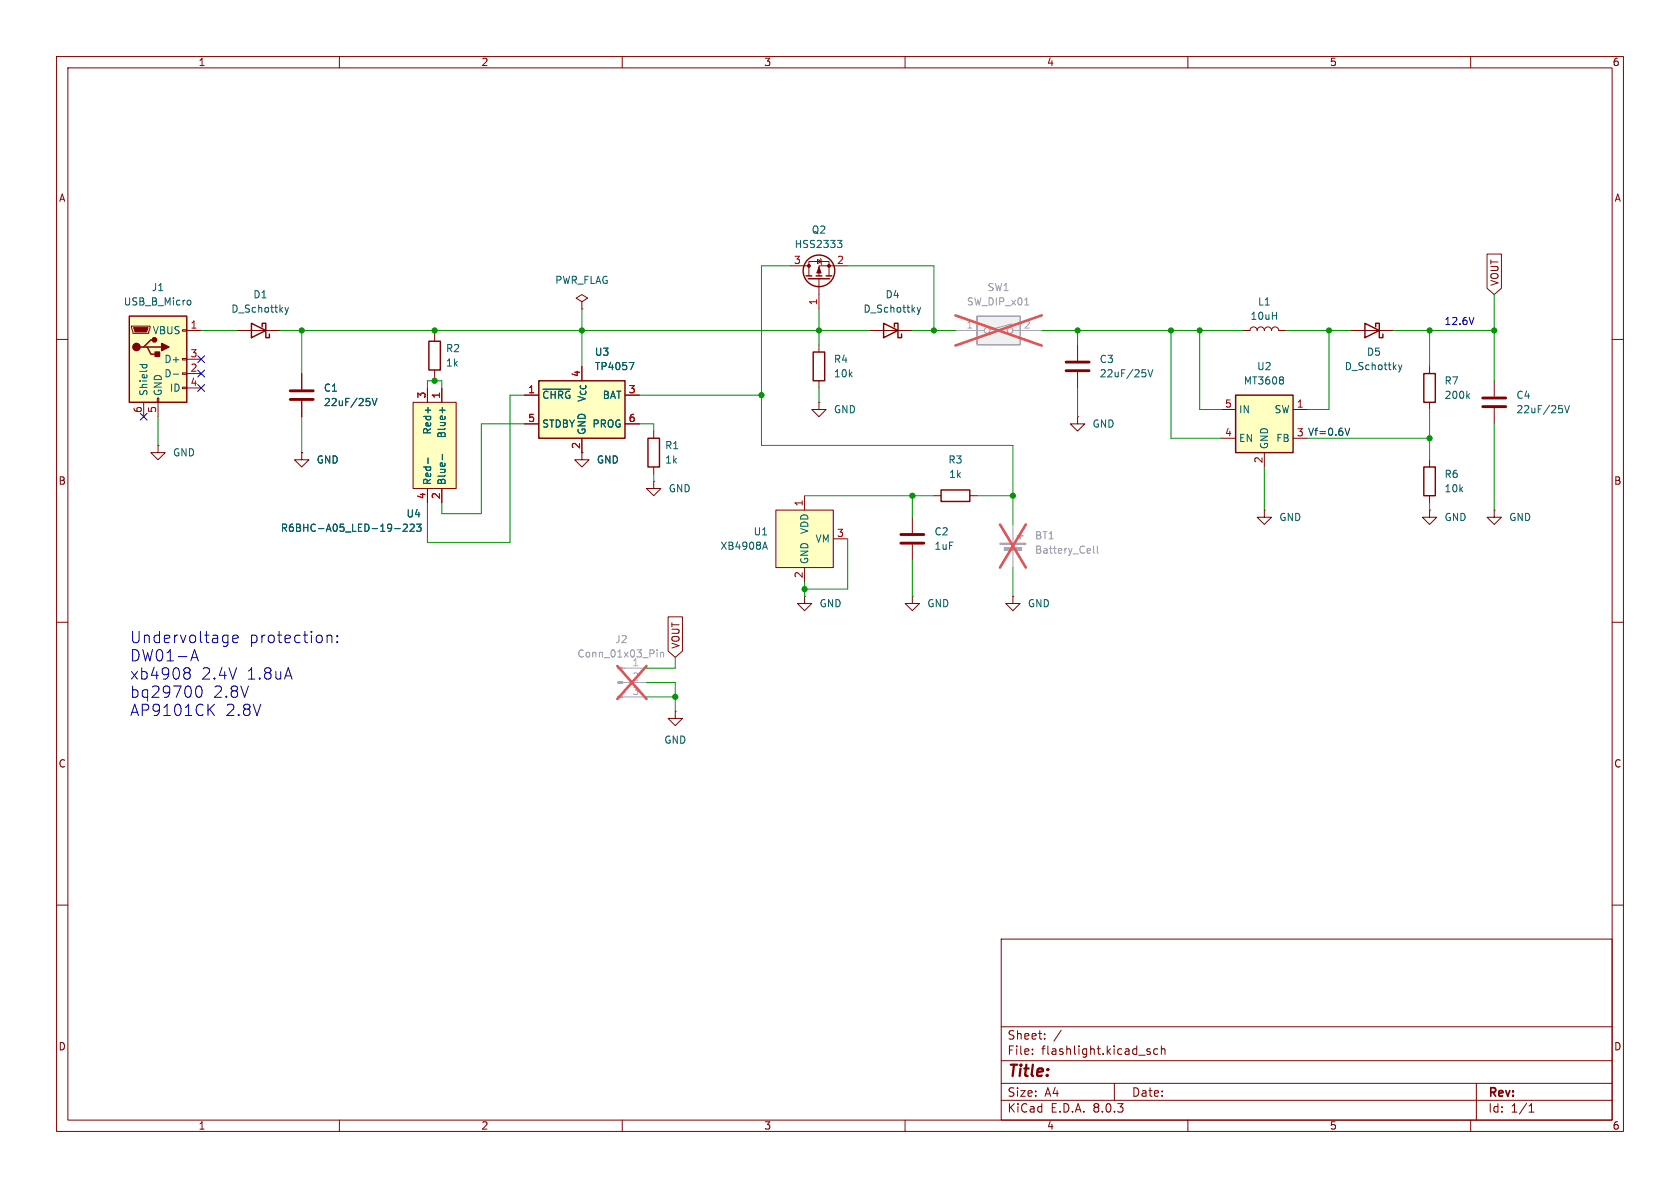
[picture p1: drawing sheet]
<svg xmlns="http://www.w3.org/2000/svg" width="297mm" height="210mm" viewBox="0 0 297 210" stroke-linecap="round" stroke-linejoin="round" font-family="sans-serif">
<g fill="none" stroke="#840000" stroke-width=".18">
<path d="M10 10h277v190h-277zM12 12h273v186h-273zM60 10v2M110 10v2M160 10v2M210 10v2M260 10v2M10 60h2M285 60h2M115.6 76.2v1.3M102.9 80v1.3h1.2l-1.2 1.3-1.3-1.3h1.3M115.6 85.1v1.3h1.2l-1.2 1.2-1.3-1.2h1.3"/>
<path d="M115.6 85.1h.1M115.6 82.6v1.2M161.3 91.4v2.8M161.3 96.3v2.8M10 110h2M285 110h2M10 160h2M285 160h2M177 166h108v32h-108zM60 198v2M110 198v2M160 198v2"/>
<path d="M177 194.5h108M177 191.5h108M177 187.5h108M177 181.5h108M182.5 186.3v.1M182.5 185.5v.1M184.7 183.6v.1M184.7 182.8v.1M187.6 182.1l-1.3 2M197 191.5v3M202.7 185.7l.7 .4-.2 .3-.5-.1M203.3 185.5l-.3-.1-.3 .2"/>
<path d="M204.7 185.5l-.5-.1-.2 .3v.4l.1 .2h.6M205.3 185.5l.2-.1 .4 .1 .1 .9M205.3 184.9v1.5M210 198v2M260 198v2M261 191.5v6.5M270.3 196.6h.9M270.3 195.5l.4-.4v1.5"/>
</g>
<path d="M159.3 96h4M159.3 94.5h4" fill="none" stroke="#840000" stroke-width=".51"/>
<path d="M114.6 77.5h2v5.1h-2z" fill="none" stroke="#840000" stroke-width=".25"/>
<path d="M95.2 67.3h15.3v10.2h-15.3z" fill="#ffffc2"/>
<path d="M95.2 67.3h15.3v10.2h-15.3z" fill="none" stroke="#840000" stroke-width=".25"/>
<path d="M92.7 69.9h2.5M92.7 74.9h2.5M102.9 77.5v2.5M110.5 69.9h2.5M110.5 74.9h2.5M142.2 105.4v1.3h1.3l-1.3 1.3-1.2-1.3h1.2M142.2 105.4h.1" fill="none" stroke="#840000" stroke-width=".18"/>
<path d="M96 68.8h4.9M111.2 64.1h.9l-.6 1.2" fill="none" stroke="#006464" stroke-width=".18"/>
<path d="M137.2 90.2h10.1v10.1h-10.1z" fill="#ffffc2"/>
<g fill="none" stroke="#840000" stroke-width=".18">
<path d="M139.7 47h3.3M143 48.8v-2.6h3.6v2.6M144.5 45.8l.7 .4-.7 .4zM144.8 49.3v5.3M145 45.7l.2 .1v.8l.1 .1M149.9 47h-5.1v1.8M144.8 71.1v1.3h1.2l-1.2 1.3-1.3-1.3h1.3M144.8 71.1h.1M144.8 61v1.2M144.8 67.3v1.3M190.5 61v2.8M190.5 65.8v2.8"/>
<path d="M137.2 90.2h10.1v10.1h-10.1zM142.2 87.6v2.6M147.3 95.3h2.6M165.1 87.6h1.3M171.4 87.6h1.3M142.2 100.3v2.6M161.3 105.4v1.3h1.3l-1.3 1.3-1.3-1.3h1.3M161.3 105.4h.1M119.4 125.7v1.3h1.2l-1.2 1.3-1.3-1.3h1.3M119.4 125.7h.1"/>
</g>
<path d="M148 42.5h.8l-.4 .5 .4 .1v.4l-.2 .3h-.4M202.5 66v.5M202.9 65.3l.5 1.3 .4-1.3M134.9 96.7h.6M135.2 95.8l.5 1.3" fill="none" stroke="#006464" stroke-width=".18"/>
<path d="M110.1 118.1h4.2M110.1 123.2h4.2M110.1 120.7h4.2" fill="none" stroke="#a1a1a1" stroke-width=".18"/>
<g fill="#a1a1a1" stroke="#a1a1a1" stroke-width=".18">
<path d="M109.2 123.1h.9v.2h-.9z"/>
<path d="M109.2 120.5h.9v.3h-.9z"/>
<path d="M109.2 118h.9v.2h-.9z"/>
</g>
<path d="M116.2 114.9v.1M116.2 115.3v.8M116.8 115.3v.8M116.8 115.4l.2-.1 .3 .1v.7" fill="none" stroke="#989898" stroke-width=".18"/>
<path d="M109.1 117.7l5.2 5.9M114.3 117.7l-5.2 5.9" fill="none" stroke="#e65255" stroke-width=".46"/>
<path d="M188.5 65.5h4M188.5 64h4" fill="none" stroke="#840000" stroke-width=".51"/>
<g fill="none" stroke="#840000" stroke-width=".25">
<path d="M142.5 48.8h1M142.9 49.3h3.8M144.3 48.8h1M146 48.8h1.1M143.8 62.2h2v5.1h-2zM166.4 86.6h5v2h-5z"/>
<circle cx="144.8" cy="47.9" r="2.79"/>
</g>
<g fill="#840000" stroke="#840000" stroke-width=".18">
<path d="M144.8 47.2l.4 1.1h-.8z"/>
<circle cx="146.6" cy="47" r=".25"/>
<circle cx="143" cy="47" r=".25"/>
</g>
<path d="M172.7 55.9h7.6v5.1h-7.6z" fill="#f0f0f0"/>
<g fill="none" stroke="#a1a1a1" stroke-width=".18">
<path d="M168.9 58.4h5.1M178.9 57.3l-3.9 1M179.1 58.4h5M179.1 92.7v3.3M179.1 97v3.3"/>
<circle cx="174.5" cy="58.4" r=".51"/>
<circle cx="178.6" cy="58.4" r=".51"/>
</g>
<path d="M172.7 55.9h7.6v5.1h-7.6zM179.8 94.7h1M180.3 94.2v1.1" fill="none" stroke="#a1a1a1" stroke-width=".25"/>
<path d="M181.2 53.9h.7M193.3 96.5v1.1l.2 .2M194 96.5v1.1l.2 .2" fill="none" stroke="#989898" stroke-width=".18"/>
<path d="M168.9 55.8l15.2 5.3M184.1 55.8l-15.2 5.3M176.8 92.7l4.6 7.6M181.4 92.7l-4.6 7.6" fill="none" stroke="#e65255" stroke-width=".46"/>
<g fill="none" stroke="#840000" stroke-width=".18">
<path d="M76.8 59.1v1.2M102.9 53.3l1-.6-1-.6-1 .6 1 .6v1.3M102.9 54.6h.1M153.7 58.4h7.6M53.3 66v2.8M53.3 70.9v2.8M76.8 65.4v1.3M190.5 73.7v1.2h1.3l-1.3 1.3-1.3-1.3h1.3M190.5 73.7h.1M53.3 80v1.3h1.3l-1.3 1.3-1.2-1.3h1.2M53.3 80h.1M179.1 105.4v1.3h1.2l-1.2 1.3-1.3-1.3h1.3"/>
<path d="M179.1 105.4h.1"/>
</g>
<path d="M156.2 57.2l2.5 1.2-2.5 1.3zM158.1 57.8v-.6h.6v2.5h.7v-.6M75.8 60.3h2.1v5.1h-2.1z" fill="none" stroke="#840000" stroke-width=".25"/>
<path d="M162.2 54.3l.3 .9M162.5 55.2l-.3 .4M162.8 54.3l-.3 .9M65.4 71v.6M65.8 70.4l.4 1.3 .4-1.3" fill="none" stroke="#006464" stroke-width=".18"/>
<g fill="#a1a1a1" stroke="#a1a1a1" stroke-width=".18">
<path d="M176.8 96h4.6v.3h-4.6z"/>
<path d="M177.5 96.8h3.1v.5h-3.1z"/>
</g>
<path d="M51.3 70.6h4.1M51.3 69.1h4.1" fill="none" stroke="#840000" stroke-width=".51"/>
<path d="M73 71.1h7.6v15.3h-7.6z" fill="#ffffc2"/>
<path d="M27.9 78.7v1.3h1.3l-1.3 1.3-1.2-1.3h1.2M27.9 78.7h.1M73 71.1h7.6v15.3h-7.6zM75.6 68.6v2.5M78.1 68.6v2.5M75.6 86.4v2.5M78.1 86.4v2.5" fill="none" stroke="#840000" stroke-width=".18"/>
<path d="M75.7 72v1M78.2 72v1M69.8 93.4h.9M71.3 92.8l.5-.1 .2 .3-.8 .9h.8M72.5 92.8l.5-.1 .2 .3-.8 .9h.8M73.7 92.7h.7l-.4 .4 .4 .2v.5l-.2 .1-.5-.1M75.7 81v.9M78.2 80.3v1" fill="none" stroke="#006464" stroke-width=".18"/>
<path d="M22.9 55.9h10.1v15.2h-10.1z" fill="#ffffc2"/>
<path d="M22.9 55.9h10.1v15.2h-10.1zM44.4 57.2l2.6 1.2-2.6 1.3zM46.4 57.8v-.6h.6v2.5h.6v-.6M25.4 61.3h.6l.7 1.3h1.2M26 61.3h2.6M27.3 60.1h-.6l-1.3 1.2h-.6" fill="none" stroke="#840000" stroke-width=".25"/>
<g fill="#840000" stroke="#840000" stroke-width=".25">
<path d="M28.6 60.7l1.2 .6-1.2 .7z"/>
<path d="M27.4 62.2h.8v.8h-.8z"/>
<circle cx="24.1" cy="61.3" r=".63"/>
<circle cx="27.3" cy="60.1" r=".38"/>
</g>
<g fill="none" stroke="#840000" stroke-width=".18">
<path d="M23.2 57.7h3.3v.2l-.2 1h-2.8zM32.3 58.3h.7v.2h-.7zM33 58.4h2.6M41.9 58.4h7.6M219.7 58.4h1.3a.64 .64 0 0 1 .6-.6 .64 .64 0 0 1 .6 .6 .64 .64 0 0 1 .7-.6 .64 .64 0 0 1 .6 .6 .64 .64 0 0 1 .7-.6 .64 .64 0 0 1 .6 .6 .64 .64 0 0 1 .6-.6 .64 .64 0 0 1 .7 .6h1.2M25.4 71.1v2.6M27.8 70.4h.3v.7h-.3zM27.9 71.1v2.6M32.3 68.5h.7v.2h-.7zM32.3 65.9h.7v.3h-.7zM32.3 63.4h.7v.2h-.7zM33 66h2.6"/>
<path d="M33 63.5h2.6M33 68.6h2.6M252.7 90.2v1.2h1.3l-1.3 1.3-1.2-1.3h1.2M252.7 90.2h.1"/>
</g>
<path d="M23.6 57.9h2.6l-.3 .8h-2z" fill="#840000" stroke="#840000" stroke-width=".18"/>
<path d="M33.3 53.1h.3l.1 .2v.5l-.4 .1M50.4 54.3l.3 .9M50.7 55.2l-.3 .4M51 54.3l-.3 .9M24.7 64.4h1.3M25.2 64.4l-.1 .4M25.9 64.4l.1 .4M30.6 66.1h1" fill="none" stroke="#006464" stroke-width=".18"/>
<path d="M218.4 69.9h10.2v10.1h-10.2z" fill="#ffffc2"/>
<path d="M241.3 57.2l2.5 1.2-2.5 1.3zM243.2 57.8v-.6h.6v2.5h.7v-.6M218.4 69.9h10.2v10.1h-10.2zM251.7 66h2v5.1h-2zM251.7 82.6h2v5h-2z" fill="none" stroke="#840000" stroke-width=".25"/>
<g fill="none" stroke="#840000" stroke-width=".18">
<path d="M238.8 58.4h7.6M262.9 44.9h2.5v6.1l-1.2 1.1-1.3-1.1zM53.3 66v2.8M53.3 70.9v2.8M75.6 68.6v2.5M78.1 68.6v2.5M92.7 69.9h2.5M92.7 74.9h2.5M102.9 77.5v2.5M110.5 69.9h2.5M110.5 74.9h2.5M215.9 72.4h2.5"/>
<path d="M215.9 77.5h2.5M228.6 72.4h2.5M228.6 77.5h2.5M252.7 64.8v1.2M252.7 71.1v1.3M264.2 67.3v2.8M264.2 72.1v2.8M53.3 80h.1M75.6 86.4v2.5M78.1 86.4v2.5M223.5 90.2v1.2h1.3l-1.3 1.3-1.3-1.3h1.3M223.5 90.2h.1"/>
<path d="M223.5 80v2.6M252.7 81.3v1.3M252.7 87.6v1.3M264.2 90.2v1.2h1.2l-1.2 1.3-1.3-1.3h1.3M264.2 90.2h.1M118.1 109h2.6v6.1l-1.3 1.1-1.3-1.1z"/>
</g>
<g fill="none" stroke="#006464" stroke-width=".18">
<path d="M65.4 71v.6M65.8 70.4l.4 1.3 .4-1.3M75.7 72v1M78.2 72v1M96 68.8h4.9M111.2 64.1h.9l-.6 1.2M226.8 66.7l.1 .2-.1 .2M226.8 67.2l.1 .2-.1 .4M247.2 64.5l.3 .8M247.5 65.3l-.3 .5M247.8 64.5l-.3 .8M259.4 69.9l.4 .5"/>
<path d="M259.8 69.6l-.5 .5M276.2 72.3v.5M276.6 71.7l.4 1.3 .5-1.3M69.8 93.4h.9M71.3 92.8l.5-.1 .2 .3-.8 .9h.8M72.5 92.8l.5-.1 .2 .3-.8 .9h.8M73.7 92.7h.7l-.4 .4 .4 .2v.5l-.2 .1-.5-.1M75.7 81v.9M78.2 80.3v1"/>
</g>
<path d="M262.1 71.9h4.1M262.1 70.4h4.1" fill="none" stroke="#840000" stroke-width=".51"/>
<path d="M237.8 75.7l.4 1.3 .4-1.3" fill="none" stroke="#0f0f0f" stroke-width=".18"/>
<g fill="none" stroke="#0000c2" stroke-width=".18">
<path d="M260.6 56.1l-.5 1.3M32.7 118.8l.2 .1M32.9 118.9h.3M32.9 118.9l-.2 .1M33.2 118.9l.4 .4-.1 .6-.3 .1h-.5M33.4 118.1a.41 .41 0 0 1 .2 .5 .41 .41 0 0 1-.4 .3M33.7 116.8l.7-2 .7 2M33.9 116.3h1M40.1 112.3l.2 .1M40.3 112.3l-.1 1.8M40.3 113.5l-.2 .1M41.2 112.9l.9-.1-.1-.4-.6-.1-.2 .3v.9l.2 .1 .6-.1"/>
<path d="M57.8 112.5a.5 .5 0 0 1 .9 .1v1M57.8 112.3v1.3M59.6 113.4l.1 .1-.1 .1M59.6 113.4l-.1 .1 .1 .1M59.6 112.4v.2M59.6 113.4v.2M59.6 112.4l.1 .1-.1 .1M59.6 112.4l-.1 .1 .1 .1M35.1 121.3a1.25 1.25 0 0 0 0 2 .51 .51 0 0 0 .5-.4 1.18 1.18 0 0 0-.4-1.6M37.1 125.3l.8 1.2M37.9 124.5l-1.1 1.1"/>
</g>
<g fill="none" stroke="#009600" stroke-width=".18">
<path d="M35.6 58.4h6.3M49.5 58.4h104.2M53.3 58.4v7.6M76.8 58.4v.7M102.9 54.6v10.2M139.7 47h-5.1v31.7h44.5v14M144.8 54.6v6.4M149.9 47h15.2v11.4M161.3 58.4h7.6M184.1 58.4h35.6M190.5 58.4v2.6M207 58.4v19.1h8.9"/>
<path d="M212.1 58.4v14h3.8M227.3 58.4h11.5M234.9 58.4v14h-3.8M246.4 58.4h17.8M252.7 58.4v6.4M264.2 52.1v15.2M27.9 73.7v5M53.3 73.7v6.3M75.6 68.6v-1.3h2.5v1.3M76.8 66.7v.6M92.7 69.9h-2.5v26h-14.6v-7M92.7 74.9h-7.6v15.9h-7v-1.9"/>
<path d="M113 69.9h21.6M113 74.9h2.6v1.3M144.8 68.6v2.5M190.5 68.6v5.1M231.1 77.5h21.6M252.7 72.4v8.9M264.2 74.9v15.3M115.6 83.8v1.3M142.2 87.6h22.9M149.9 95.3v8.8h-7.7M161.3 87.6v3.8M161.3 99.1v6.3"/>
<path d="M172.7 87.6h6.4M223.5 82.6v7.6M252.7 88.9v1.3M119.4 116.2v1.9h-5.1M142.2 102.9v2.5M179.1 100.3v5.1M114.3 123.2h5.1M114.3 120.7h5.1v5"/>
</g>
<path d="M24.8 73.1l1.2 1.2M26 73.1l-1.2 1.2M35 68l1.2 1.2M35 65.4l1.2 1.2M35 62.9l1.2 1.2M36.2 68l-1.2 1.2M36.2 62.9l-1.2 1.2M36.2 65.4l-1.2 1.2" fill="none" stroke="#000084" stroke-width=".18"/>
<g fill="#009600" stroke="#009600" stroke-width=".18">
<circle cx="234.9" cy="58.4" r=".46"/>
<circle cx="212.1" cy="58.4" r=".46"/>
<circle cx="252.7" cy="77.5" r=".46"/>
<circle cx="252.7" cy="58.4" r=".46"/>
<circle cx="264.2" cy="58.4" r=".46"/>
<circle cx="144.8" cy="58.4" r=".46"/>
<circle cx="134.6" cy="69.9" r=".46"/>
<circle cx="142.2" cy="104.1" r=".46"/>
<circle cx="119.4" cy="123.2" r=".46"/>
<circle cx="190.5" cy="58.4" r=".46"/>
<circle cx="207" cy="58.4" r=".46"/>
<circle cx="179.1" cy="87.6" r=".46"/>
<circle cx="161.3" cy="87.6" r=".46"/>
<circle cx="165.1" cy="58.4" r=".46"/>
<circle cx="102.9" cy="58.4" r=".46"/>
<circle cx="53.3" cy="58.4" r=".46"/>
<circle cx="76.8" cy="58.4" r=".46"/>
<circle cx="76.8" cy="67.3" r=".46"/>
</g>
<g font-size="2.8" fill="#0000c2">
<text x="22.9" y="113.9">Undervoltage</text>
<text x="44" y="113.9">protection:</text>
<text x="22.9" y="117.1">DW01-A</text>
<text x="22.9" y="120.4">xb4908</text>
<text x="22.9" y="123.6">bq29700</text>
<text x="35.5" y="120.4">2.4V</text>
<text x="37.6" y="123.6">2.8V</text>
<text x="43.5" y="120.4">1.8uA</text>
<text x="22.9" y="126.8">AP9101CK</text>
<text x="39.8" y="126.8">2.8V</text>
</g>
<text font-size="2.8" fill="#840000" x="178" y="190.9">Title:</text>
<g font-size="2.1" fill="#840000">
<text x="178" y="184">Sheet:</text>
<text x="178" y="186.7">File:</text>
<text x="184.1" y="186.7">flashlight.kicad_sch</text>
<text x="178" y="196.9">KiCad</text>
<text x="178" y="194.1">Size:</text>
<text x="184.7" y="194.1">A4</text>
<text x="185.7" y="196.9">E.D.A.</text>
<text x="193.3" y="196.9">8.0.3</text>
<text x="200" y="194.1">Date:</text>
<text x="263" y="194.3">Rev:</text>
<text x="263" y="196.9">Id:</text>
<text x="267.1" y="196.9">1/1</text>
</g>
<g font-size="1.8" fill="#840000">
<text x="35" y="11.9">1</text>
<text x="85" y="11.9">2</text>
<text x="135" y="11.9">3</text>
<text x="185" y="11.9">4</text>
<text x="235" y="11.9">5</text>
<text x="285" y="11.9">6</text>
<text x="10.3" y="35.9">A</text>
<text x="285.3" y="35.9">A</text>
<text x="265.1" y="50.6" transform="rotate(-90 265.1 50.6)">VOUT</text>
<text x="10.3" y="85.9">B</text>
<text x="285.3" y="85.9">B</text>
<text x="120.3" y="114.8" transform="rotate(-90 120.3 114.8)">VOUT</text>
<text x="10.3" y="135.9">C</text>
<text x="285.3" y="135.9">C</text>
<text x="10.3" y="185.9">D</text>
<text x="285.3" y="185.9">D</text>
<text x="35" y="199.9">1</text>
<text x="85" y="199.9">2</text>
<text x="135" y="199.9">3</text>
<text x="185" y="199.9">4</text>
<text x="235" y="199.9">5</text>
<text x="285" y="199.9">6</text>
</g>
<g font-size="1.8" fill="#006464">
<text x="143.4" y="41.5">Q2</text>
<text x="140.4" y="44">HSS2333</text>
<text x="26.7" y="51.7">J1</text>
<text x="44.7" y="52.9">D1</text>
<text x="98.1" y="50.4">PWR_FLAG</text>
<text x="156.5" y="52.9">D4</text>
<text x="21.8" y="54.2">USB_B_Micro</text>
<text x="26.9" y="59.3">VBUS</text>
<text x="40.8" y="55.5">D_Schottky</text>
<text x="152.6" y="55.5">D_Schottky</text>
<text x="221" y="56.7">10uH</text>
<text x="222.3" y="54.2">L1</text>
<text x="29" y="64.4">D+</text>
<text x="78.7" y="62.5">R2</text>
<text x="78.7" y="65">1k</text>
<text x="105.1" y="63.1">U3</text>
<text x="105.1" y="65.6">TP4057</text>
<text x="147.3" y="64.4">R4</text>
<text x="194.3" y="64.4">C3</text>
<text x="222.1" y="65.6">U2</text>
<text x="237.6" y="65.6">D_Schottky</text>
<text x="241.5" y="63.1">D5</text>
<text x="26.3" y="70.1" transform="rotate(-90 26.3 70.1)">Shield</text>
<text x="28.8" y="70.1" transform="rotate(-90 28.8 70.1)">GND</text>
<text x="29" y="66.9">D-</text>
<text x="29.9" y="69.4">ID</text>
<text x="57.2" y="69.4">C1</text>
<text x="57.2" y="72">22uF/25V</text>
<text x="95.8" y="70.7">~{CHRG}</text>
<text x="103.7" y="71.2" transform="rotate(-90 103.7 71.2)">V_{CC}</text>
<text x="106.5" y="70.7">BAT</text>
<text x="147.3" y="66.9">10k</text>
<text x="194.3" y="66.9">22uF/25V</text>
<text x="219.8" y="68.2">MT3608</text>
<text x="255.3" y="68.2">R7</text>
<text x="255.3" y="70.7">200k</text>
<text x="268" y="70.7">C4</text>
<text x="76.4" y="76.9" transform="rotate(-90 76.4 76.9)">Red+</text>
<text x="79" y="77.6" transform="rotate(-90 79 77.6)">Blue+</text>
<text x="95.8" y="75.8">STDBY</text>
<text x="103.7" y="77" transform="rotate(-90 103.7 77)">GND</text>
<text x="104.6" y="75.8">PROG</text>
<text x="147.3" y="73.3">GND</text>
<text x="193" y="75.8">GND</text>
<text x="218.9" y="73.3">IN</text>
<text x="225.2" y="73.3">SW</text>
<text x="268" y="73.3">22uF/25V</text>
<text x="30.5" y="80.9">GND</text>
<text x="55.9" y="82.1">GND</text>
<text x="105.4" y="82.1">GND</text>
<text x="117.5" y="79.6">R1</text>
<text x="117.5" y="82.1">1k</text>
<text x="167.6" y="82.1">R3</text>
<text x="218.9" y="78.3">EN</text>
<text x="224.4" y="79.5" transform="rotate(-90 224.4 79.5)">GND</text>
<text x="225.5" y="78.3">FB</text>
<text x="76.4" y="85.9" transform="rotate(-90 76.4 85.9)">Red-</text>
<text x="79" y="85.9" transform="rotate(-90 79 85.9)">Blue-</text>
<text x="118.1" y="87.2">GND</text>
<text x="167.7" y="84.7">1k</text>
<text x="255.3" y="84.7">R6</text>
<text x="255.3" y="87.2">10k</text>
<text x="49.5" y="94.2">R6BHC-A05_LED-19-223</text>
<text x="71.8" y="91.7">U4</text>
<text x="133.1" y="94.8">U1</text>
<text x="143.1" y="94.5" transform="rotate(-90 143.1 94.5)">VDD</text>
<text x="165.1" y="94.8">C2</text>
<text x="226.1" y="92.3">GND</text>
<text x="255.3" y="92.3">GND</text>
<text x="266.7" y="92.3">GND</text>
<text x="127.3" y="97.4">XB4908A</text>
<text x="143.1" y="99.8" transform="rotate(-90 143.1 99.8)">GND</text>
<text x="144.1" y="96.1">VM</text>
<text x="165.1" y="97.4">1uF</text>
<text x="144.8" y="107.5">GND</text>
<text x="163.8" y="107.5">GND</text>
<text x="181.6" y="107.5">GND</text>
<text x="117.3" y="131.7">GND</text>
</g>
<g font-size="1.8" fill="#a90000">
<text x="140.3" y="46.7">3</text>
<text x="147.9" y="46.7">2</text>
<text x="33.6" y="58.2">1</text>
<text x="144.5" y="54" transform="rotate(-90 144.5 54)">1</text>
<text x="33.6" y="65.8">2</text>
<text x="33.6" y="63.2">3</text>
<text x="33.6" y="68.3">4</text>
<text x="75.3" y="70.6" transform="rotate(-90 75.3 70.6)">3</text>
<text x="77.9" y="70.6" transform="rotate(-90 77.9 70.6)">1</text>
<text x="93.3" y="69.6">1</text>
<text x="102.6" y="66.7" transform="rotate(-90 102.6 66.7)">4</text>
<text x="111.1" y="69.6">3</text>
<text x="25.1" y="73.1" transform="rotate(-90 25.1 73.1)">6</text>
<text x="27.7" y="73.1" transform="rotate(-90 27.7 73.1)">5</text>
<text x="93.3" y="74.7">5</text>
<text x="111.1" y="74.7">6</text>
<text x="216.5" y="77.2">4</text>
<text x="216.5" y="72.1">5</text>
<text x="229.2" y="72.1">1</text>
<text x="102.6" y="79.4" transform="rotate(-90 102.6 79.4)">2</text>
<text x="223.3" y="82" transform="rotate(-90 223.3 82)">2</text>
<text x="75.3" y="88.3" transform="rotate(-90 75.3 88.3)">4</text>
<text x="77.9" y="88.3" transform="rotate(-90 77.9 88.3)">2</text>
<text x="142" y="89.6" transform="rotate(-90 142 89.6)">1</text>
<text x="147.9" y="95">3</text>
<text x="142" y="102.3" transform="rotate(-90 142 102.3)">2</text>
</g>
<g font-size="1.8" fill="#989898">
<text x="174.5" y="51.7">SW1</text>
<text x="170.8" y="54.2">SW_DIP_x01</text>
<text x="182.9" y="95.5">BT1</text>
<text x="182.9" y="98.1">Battery_Cell</text>
<text x="108.7" y="113.9">J2</text>
<text x="102" y="116.4">Conn_01x03_Pin</text>
<text x="111.7" y="117.9">1</text>
</g>
<g font-size="1.8" fill="#aaa">
<text x="170.7" y="58.2">1</text>
<text x="180.9" y="58.2">2</text>
<text x="111.7" y="120.4">2</text>
<text x="111.7" y="122.9">3</text>
</g>
<text font-size="1.8" fill="#0000c2" x="255.3" y="57.5">12.6V</text>
<text font-size="1.8" fill="#0f0f0f" x="229.2" y="77.2">3 Vf=0.6V</text>
</svg>
